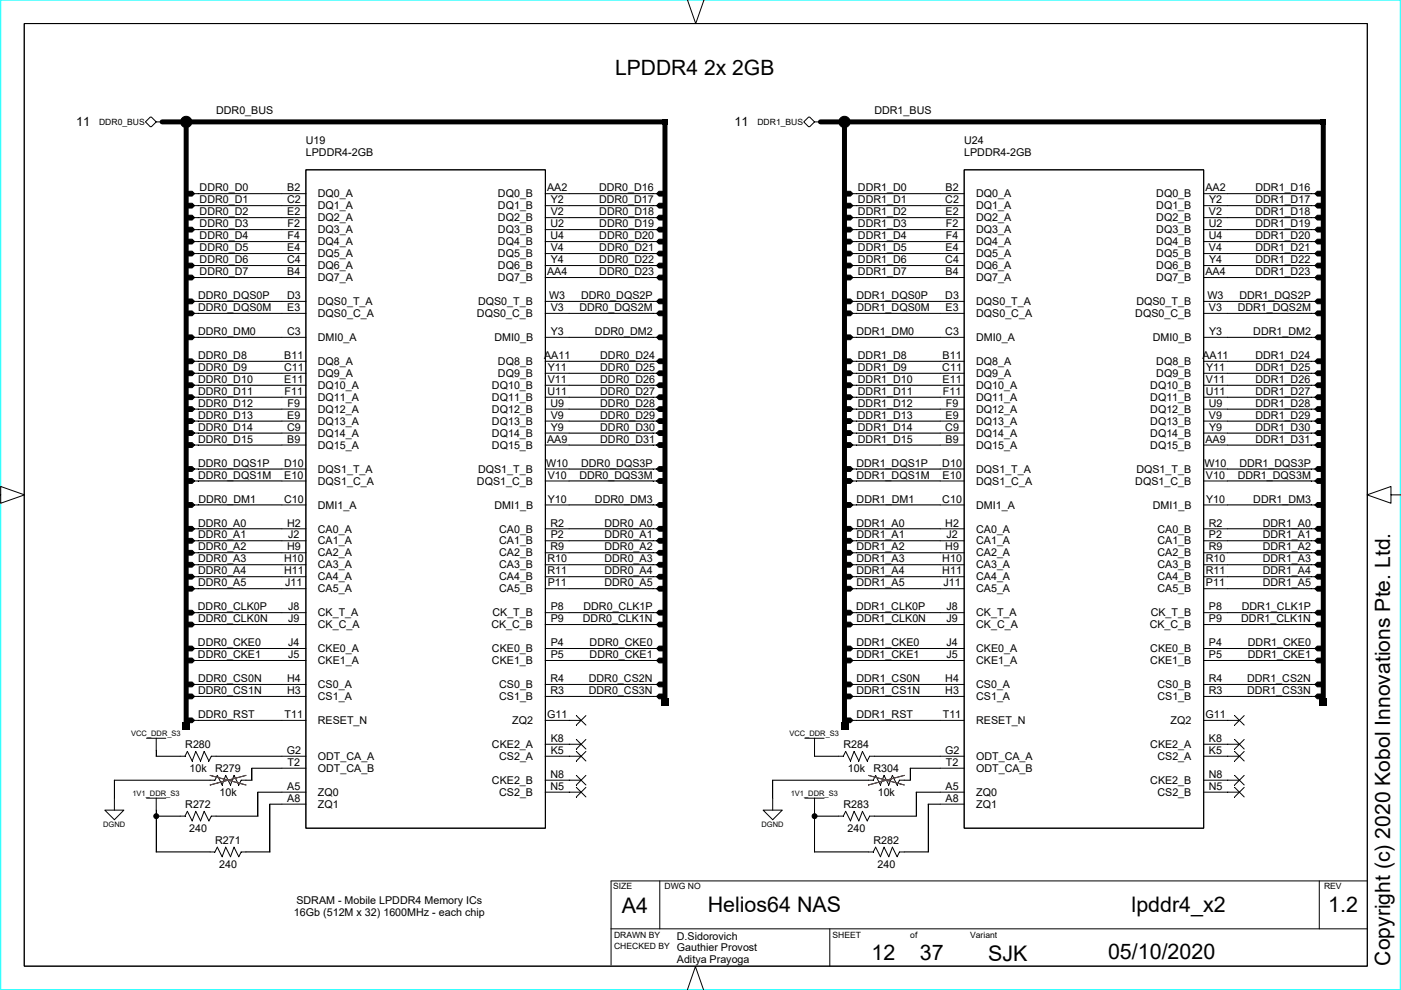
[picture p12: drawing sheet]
<svg xmlns="http://www.w3.org/2000/svg" width="297mm" height="210mm" viewBox="0 0 297 210" stroke-linecap="round" stroke-linejoin="round" font-family="sans-serif">
<path d="M.1 0h296.8v209.8h-296.8z" fill="none" stroke="#0ff" stroke-width=".21"/>
<g fill="none" stroke="#000" stroke-width=".21">
<path d="M149.3 -.1l-1.8 5.1-1.8-5M5.1 5h284.8v199.9h-284.8zM30.8 25.8l1.1-1h.2l1 1-1 1.1h-.2zM33.1 25.8h107.9v123.1M39.5 25.8v128.2M64.9 36h50.7v139.6h-50.7zM171.4 24.8h.3l1 1-1 1.1h-.3l-1-1.1zM172.7 25.8h107.9v123.1M179 25.8v128.2M204.4 36h50.8v139.6h-50.8zM39.5 41.1l.5-.5h.7l.6 .5-.6 .5h-.7zM39.5 43.6l.5-.5h.7l.6 .5-.6 .5h-.7z"/>
<path d="M39.5 46.1l.5-.5h.7l.6 .5-.6 .6h-.7zM39.5 48.7l.5-.5h.7l.6 .5-.6 .5h-.7zM39.5 51.2l.5-.5h.7l.6 .5-.6 .5h-.7zM39.5 53.8l.5-.5h.7l.6 .5-.6 .5h-.7zM39.5 56.3l.5-.5h.7l.6 .5-.6 .5h-.7zM39.5 58.8l.5-.5h.7l.6 .5-.6 .6h-.7zM41.3 41.1h23.6M41.3 43.6h23.6M41.3 46.1h23.6M41.3 48.7h23.6M41.3 51.2h23.6M41.3 53.8h23.6"/>
<path d="M41.3 56.3h23.6M41.3 58.8h23.6M115.6 41.1h23.6M115.6 43.6h23.6M115.6 46.1h23.6M115.6 48.7h23.6M115.6 51.2h23.6M115.6 53.8h23.6M115.6 56.3h23.6M115.6 58.8h23.6M139.2 41.1l.5-.5h.8l.5 .5-.5 .5h-.8zM139.2 43.6l.5-.5h.8l.5 .5-.5 .5h-.8z"/>
<path d="M139.2 46.1l.5-.5h.8l.5 .5-.5 .6h-.8zM139.2 48.7l.5-.5h.8l.5 .5-.5 .5h-.8zM139.2 51.2l.5-.5h.8l.5 .5-.5 .5h-.8zM139.2 53.8l.5-.5h.8l.5 .5-.5 .5h-.8zM139.2 56.3l.5-.5h.8l.5 .5-.5 .5h-.8zM139.2 58.8l.5-.5h.8l.5 .5-.5 .6h-.8zM179 41.1l.6-.5h.7l.5 .5-.5 .5h-.7zM179 43.6l.6-.5h.7l.5 .5-.5 .5h-.7zM179 46.1l.6-.5h.7l.5 .5-.5 .6h-.7zM179 48.7l.6-.5h.7l.5 .5-.5 .5h-.7zM179 51.2l.6-.5h.7l.5 .5-.5 .5h-.7zM179 53.8l.6-.5h.7l.5 .5-.5 .5h-.7z"/>
<path d="M179 56.3l.6-.5h.7l.5 .5-.5 .5h-.7zM179 58.8l.6-.5h.7l.5 .5-.5 .6h-.7zM180.8 41.1h23.6M180.8 43.6h23.6M180.8 46.1h23.6M180.8 48.7h23.6M180.8 51.2h23.6M180.8 53.8h23.6M180.8 56.3h23.6M180.8 58.8h23.6M255.2 41.1h23.6M255.2 43.6h23.6"/>
<path d="M255.2 46.1h23.6M255.2 48.7h23.6M255.2 51.2h23.6M255.2 53.8h23.6M255.2 56.3h23.6M255.2 58.8h23.6M278.8 41.1l.5-.5h.8l.5 .5-.5 .5h-.8zM278.8 43.6l.5-.5h.8l.5 .5-.5 .5h-.8zM278.8 46.1l.5-.5h.8l.5 .5-.5 .6h-.8zM278.8 48.7l.5-.5h.8l.5 .5-.5 .5h-.8zM278.8 51.2l.5-.5h.8l.5 .5-.5 .5h-.8zM278.8 53.8l.5-.5h.8l.5 .5-.5 .5h-.8z"/>
<path d="M278.8 56.3l.5-.5h.8l.5 .5-.5 .5h-.8zM278.8 58.8l.5-.5h.8l.5 .5-.5 .6h-.8zM39.5 63.9l.5-.5h.7l.6 .5-.6 .5h-.7zM40 65.9h.7l.6 .5-.6 .6h-.7l-.5-.6zM40 71h.7l.6 .5-.6 .5h-.7l-.5-.5zM40 76.1h.7l.6 .5-.6 .5h-.7l-.5-.5zM40 78.6h.7l.6 .5-.6 .6h-.7l-.5-.6zM41.3 71.5h23.6M41.3 63.9h23.6M41.3 66.4h23.6M41.3 76.6h23.6M41.3 79.1h23.6"/>
<path d="M115.6 71.5h23.6M115.6 63.9h23.6M115.6 66.4h23.6M115.6 76.6h23.6M115.6 79.1h23.6M139.7 63.4h.8l.5 .5-.5 .5h-.8l-.5-.5zM139.7 65.9h.8l.5 .5-.5 .6h-.8l-.5-.6zM139.7 71h.8l.5 .5-.5 .5h-.8l-.5-.5zM139.7 76.1h.8l.5 .5-.5 .5h-.8l-.5-.5zM139.7 78.6h.8l.5 .5-.5 .6h-.8l-.5-.6zM179 63.9l.6-.5h.7l.5 .5-.5 .5h-.7zM179 66.4l.6-.5h.7l.5 .5-.5 .6h-.7z"/>
<path d="M179 71.5l.6-.5h.7l.5 .5-.5 .5h-.7zM179 76.6l.6-.5h.7l.5 .5-.5 .5h-.7zM179 79.1l.6-.5h.7l.5 .5-.5 .6h-.7zM180.8 71.5h23.6M180.8 63.9h23.6M180.8 66.4h23.6M180.8 76.6h23.6M180.8 79.1h23.6M255.2 71.5h23.6M255.2 63.9h23.6M255.2 66.4h23.6M255.2 76.6h23.6"/>
<path d="M255.2 79.1h23.6M278.8 63.9l.5-.5h.8l.5 .5-.5 .5h-.8zM278.8 66.4l.5-.5h.8l.5 .5-.5 .6h-.8zM278.8 71.5l.5-.5h.8l.5 .5-.5 .5h-.8zM278.8 76.6l.5-.5h.8l.5 .5-.5 .5h-.8zM278.8 79.1l.5-.5h.8l.5 .5-.5 .6h-.8zM39.5 99.4l.5-.5h.7l.6 .5-.6 .5h-.7zM39.5 89.3l.5-.5h.7l.6 .5-.6 .5h-.7zM39.5 91.8l.5-.5h.7l.6 .5-.6 .5h-.7zM39.5 94.4l.5-.5h.7l.6 .5-.6 .5h-.7zM40 81.2h.7l.6 .5-.6 .5h-.7l-.5-.5zM40 83.7h.7l.6 .5-.6 .5h-.7l-.5-.5z"/>
<path d="M40 86.2h.7l.6 .5-.6 .5h-.7l-.5-.5zM41.3 99.4h23.6M41.3 81.7h23.6M41.3 84.2h23.6M41.3 86.7h23.6M41.3 89.3h23.6M41.3 91.8h23.6M41.3 94.4h23.6M115.6 99.4h23.6M115.6 81.7h23.6M115.6 84.2h23.6M115.6 86.7h23.6"/>
<path d="M115.6 89.3h23.6M115.6 91.8h23.6M115.6 94.4h23.6M139.2 99.4l.5-.5h.8l.5 .5-.5 .5h-.8zM139.7 81.2h.8l.5 .5-.5 .5h-.8l-.5-.5zM139.7 83.7h.8l.5 .5-.5 .5h-.8l-.5-.5zM139.7 86.2h.8l.5 .5-.5 .5h-.8l-.5-.5zM139.7 88.8h.8l.5 .5-.5 .5h-.8l-.5-.5zM139.7 91.3h.8l.5 .5-.5 .5h-.8l-.5-.5zM139.7 93.9h.8l.5 .5-.5 .5h-.8l-.5-.5zM179 99.4l.6-.5h.7l.5 .5-.5 .5h-.7zM179 81.7l.6-.5h.7l.5 .5-.5 .5h-.7z"/>
<path d="M179 84.2l.6-.5h.7l.5 .5-.5 .5h-.7zM179 86.7l.6-.5h.7l.5 .5-.5 .5h-.7zM179 89.3l.6-.5h.7l.5 .5-.5 .5h-.7zM179 91.8l.6-.5h.7l.5 .5-.5 .5h-.7zM179 94.4l.6-.5h.7l.5 .5-.5 .5h-.7zM180.8 99.4h23.6M180.8 81.7h23.6M180.8 84.2h23.6M180.8 86.7h23.6M180.8 89.3h23.6M180.8 91.8h23.6M180.8 94.4h23.6"/>
<path d="M255.2 99.4h23.6M255.2 81.7h23.6M255.2 84.2h23.6M255.2 86.7h23.6M255.2 89.3h23.6M255.2 91.8h23.6M255.2 94.4h23.6M278.8 99.4l.5-.5h.8l.5 .5-.5 .5h-.8zM278.8 81.7l.5-.5h.8l.5 .5-.5 .5h-.8zM278.8 84.2l.5-.5h.8l.5 .5-.5 .5h-.8zM278.8 86.7l.5-.5h.8l.5 .5-.5 .5h-.8zM278.8 89.3l.5-.5h.8l.5 .5-.5 .5h-.8z"/>
<path d="M278.8 91.8l.5-.5h.8l.5 .5-.5 .5h-.8zM278.8 94.4l.5-.5h.8l.5 .5-.5 .5h-.8zM0 104.9h.1v-1.8l5.1 1.8-5.1 1.8v-1.8M39.5 112.1l.5-.5h.7l.6 .5-.6 .5h-.7zM39.5 114.7l.5-.5h.7l.6 .5-.6 .5h-.7zM39.5 117.2l.5-.5h.7l.6 .5-.6 .5h-.7zM39.5 119.7l.5-.5h.7l.6 .5-.6 .5h-.7zM39.5 102l.5-.5h.7l.6 .5-.6 .5h-.7zM39.5 107.1l.5-.5h.7l.6 .5-.6 .5h-.7zM41.3 114.7h23.6M41.3 112.1h23.6M41.3 119.7h23.6"/>
<path d="M41.3 117.2h23.6M41.3 107.1h23.6M41.3 102h23.6M115.6 114.7h23.6M115.6 112.1h23.6M115.6 119.7h23.6M115.6 117.2h23.6M115.6 107.1h23.6M115.6 102h23.6M139.2 112.1l.5-.5h.8l.5 .5-.5 .5h-.8zM139.2 114.7l.5-.5h.8l.5 .5-.5 .5h-.8zM139.2 117.2l.5-.5h.8l.5 .5-.5 .5h-.8z"/>
<path d="M139.2 119.7l.5-.5h.8l.5 .5-.5 .5h-.8zM139.2 102l.5-.5h.8l.5 .5-.5 .5h-.8zM139.2 107.1l.5-.5h.8l.5 .5-.5 .5h-.8zM179 112.1l.6-.5h.7l.5 .5-.5 .5h-.7zM179 114.7l.6-.5h.7l.5 .5-.5 .5h-.7zM179 117.2l.6-.5h.7l.5 .5-.5 .5h-.7zM179 119.7l.6-.5h.7l.5 .5-.5 .5h-.7zM179 102l.6-.5h.7l.5 .5-.5 .5h-.7zM179 107.1l.6-.5h.7l.5 .5-.5 .5h-.7zM180.8 114.7h23.6M180.8 112.1h23.6M180.8 119.7h23.6"/>
<path d="M180.8 117.2h23.6M180.8 107.1h23.6M180.8 102h23.6M255.2 114.7h23.6M255.2 112.1h23.6M255.2 119.7h23.6M255.2 117.2h23.6M255.2 107.1h23.6M255.2 102h23.6M278.8 107.1l.5-.5h.8l.5 .5-.5 .5h-.8zM278.8 112.1l.5-.5h.8l.5 .5-.5 .5h-.8zM278.8 114.7l.5-.5h.8l.5 .5-.5 .5h-.8z"/>
<path d="M278.8 117.2l.5-.5h.8l.5 .5-.5 .5h-.8zM278.8 119.7l.5-.5h.8l.5 .5-.5 .5h-.8zM278.8 102l.5-.5h.8l.5 .5-.5 .5h-.8zM294.9 104.9v1.8l-5-1.8 5-1.8v1.8h2.1M39.5 122.3l.5-.5h.7l.6 .5-.6 .5h-.7zM39.5 124.8l.5-.5h.7l.6 .5-.6 .5h-.7zM39.5 129.9l.5-.5h.7l.6 .5-.6 .5h-.7zM39.5 132.4l.5-.5h.7l.6 .5-.6 .5h-.7zM39.5 137.5l.5-.5h.7l.6 .5-.6 .5h-.7zM41.3 124.8h23.6M41.3 122.3h23.6M41.3 129.9h23.6"/>
<path d="M41.3 132.4h23.6M41.3 137.5h23.6M115.6 124.8h23.6M115.6 122.3h23.6M115.6 129.9h23.6M115.6 132.4h23.6M115.6 137.5h23.6M139.2 122.3l.5-.5h.8l.5 .5-.5 .5h-.8zM139.2 124.8l.5-.5h.8l.5 .5-.5 .5h-.8zM139.2 129.9l.5-.5h.8l.5 .5-.5 .5h-.8zM139.2 132.4l.5-.5h.8l.5 .5-.5 .5h-.8zM139.2 137.5l.5-.5h.8l.5 .5-.5 .5h-.8z"/>
<path d="M179 129.9l.6-.5h.7l.5 .5-.5 .5h-.7zM179 132.4l.6-.5h.7l.5 .5-.5 .5h-.7zM179 137.5l.6-.5h.7l.5 .5-.5 .5h-.7zM179 122.3l.6-.5h.7l.5 .5-.5 .5h-.7zM179 124.8l.6-.5h.7l.5 .5-.5 .5h-.7zM180.8 124.8h23.6M180.8 122.3h23.6M180.8 129.9h23.6M180.8 132.4h23.6M180.8 137.5h23.6M255.2 124.8h23.6M255.2 122.3h23.6"/>
<path d="M255.2 129.9h23.6M255.2 132.4h23.6M255.2 137.5h23.6M278.8 129.9l.5-.5h.8l.5 .5-.5 .5h-.8zM278.8 132.4l.5-.5h.8l.5 .5-.5 .5h-.8zM278.8 137.5l.5-.5h.8l.5 .5-.5 .5h-.8zM278.8 122.3l.5-.5h.8l.5 .5-.5 .5h-.8zM278.8 124.8l.5-.5h.8l.5 .5-.5 .5h-.8zM31.1 156.5h4.1M33.1 156.5v3.9M39.5 145.1l.5-.5h.7l.6 .5-.6 .5h-.7zM39.5 147.7l.5-.5h.7l.6 .5-.6 .5h-.7z"/>
<path d="M39.5 140l.5-.5h.7l.6 .5-.6 .5h-.7zM39.5 152.7l.5-.5h.7l.6 .5-.6 .5h-.7zM41.3 145.1h23.6M41.3 147.7h23.6M41.3 140h23.6M41.3 152.7h23.6M115.6 145.1h23.6M115.6 147.7h23.6M115.6 140h23.6M115.6 152.7h7.6M115.6 157.8h7.6M122.2 156.8l2 2"/>
<path d="M122.2 151.7l2 2M122.2 159.3l2 2.1M124.2 156.8l-2 2M124.2 151.7l-2 2M124.2 159.3l-2 2.1M139.2 145.1l.5-.5h.8l.5 .5-.5 .5h-.8zM139.2 147.7l.5-.5h.8l.5 .5-.5 .5h-.8zM139.2 140l.5-.5h.8l.5 .5-.5 .5h-.8zM170.6 156.5h4.1M172.7 156.5v3.8h6.1M179 152.7l.6-.5h.7l.5 .5-.5 .5h-.7zM179 145.1l.6-.5h.7l.5 .5-.5 .5h-.7z"/>
<path d="M179 147.7l.6-.5h.7l.5 .5-.5 .5h-.7zM179 140l.6-.5h.7l.5 .5-.5 .5h-.7zM180.8 145.1h23.6M180.8 147.7h23.6M180.8 140h23.6M180.8 152.7h23.6M255.2 145.1h23.6M255.2 147.7h23.6M255.2 140h23.6M255.2 152.7h7.6M255.2 157.8h7.6M261.8 159.3l2 2.1"/>
<path d="M261.8 156.8l2 2M261.8 151.7l2 2M263.8 159.3l-2 2.1M263.8 156.8l-2 2M263.8 151.7l-2 2M278.8 145.1l.5-.5h.8l.5 .5-.5 .5h-.8zM278.8 147.7l.5-.5h.8l.5 .5-.5 .5h-.8zM278.8 140l.5-.5h.8l.5 .5-.5 .5h-.8zM31.1 169.2h4.1M33.1 160.3h6.1l.5-1 1 2.1 .8-2.1 1 2.1 .8-2.1 1 2.1 .5-1.1h20.1M33.1 169.2v11.5M44.6 165.4h1l.5-1 1 2 .8-2 1 2 .7-2 1 2 .5-1"/>
<path d="M44.6 164.4l7.6 2M51.1 165.4h1.1M52.2 164.4l-7.6 2M54.7 168h10.2M54.7 168v5h-9.9l-.5 1.1-1-2.1-.8 2.1-1-2.1-.8 2.1-1-2.1-.5 1h-6.1M57.2 170.5h7.7M57.2 170.5v10.1h-6.1M59.8 162.9h5.1M115.6 160.3h7.6M115.6 168h7.6M115.6 165.4h7.6M122.2 166.9l2 2.1"/>
<path d="M122.2 164.4l2 2M124.2 166.9l-2 2.1M124.2 164.4l-2 2M170.6 169.2h4.1M172.7 173h6.1M172.7 169.2v11.5l12.5-.1 .4-1 1.1 2.1 .7-2.1 1 2.1 .8-2.1 1 2.1 .5-1.1h6.1v-10.1h7.6M178.8 160.3l.5-1 1 2.1 .8-2.1 1 2.1 .8-2.1 1 2.1 .5-1.1M178.8 173l.5-1 1 2.1 .8-2.1 1 2.1 .8-2.1 1 2.1 .5-1.1M184.4 160.3h20M199.3 162.9h5.1M204.4 168h-10.1v5h-9.9M255.2 160.3h7.6"/>
<path d="M255.2 168h7.6M255.2 165.4h7.6M261.8 166.9l2 2.1M261.8 164.4l2 2M263.8 166.9l-2 2.1M263.8 164.4l-2 2M33.1 180.6h12.5l.5-1 1 2.1 .8-2.1 1 2.1 .7-2.1 1 2.1 .5-1.1M129.5 196.9h160.4M129.5 186.8h160.4M129.6 186.8v17.8M139.9 186.8v10.2M175.9 196.9v7.9"/>
<path d="M279.7 186.8v10.2M145.7 209.9l1.7-5 1.8 5"/>
<circle cx="39.5" cy="25.9" r="1.2"/>
<circle cx="179.1" cy="25.9" r="1.2"/>
<circle cx="33.1" cy="173" r=".52"/>
<circle cx="172.7" cy="173" r=".52"/>
</g>
<g fill="#000">
<path d="M39.5 41.1l.5-.5h.7l.6 .5-.6 .5h-.7z" fill-rule="evenodd"/>
<path d="M39.5 43.6l.5-.5h.7l.6 .5-.6 .5h-.7z" fill-rule="evenodd"/>
<path d="M39.5 46.1l.5-.5h.7l.6 .5-.6 .6h-.7z" fill-rule="evenodd"/>
<path d="M39.5 48.7l.5-.5h.7l.6 .5-.6 .5h-.7z" fill-rule="evenodd"/>
<path d="M39.5 51.2l.5-.5h.7l.6 .5-.6 .5h-.7z" fill-rule="evenodd"/>
<path d="M39.5 53.8l.5-.5h.7l.6 .5-.6 .5h-.7z" fill-rule="evenodd"/>
<path d="M39.5 56.3l.5-.5h.7l.6 .5-.6 .5h-.7z" fill-rule="evenodd"/>
<path d="M39.5 58.8l.5-.5h.7l.6 .5-.6 .6h-.7z" fill-rule="evenodd"/>
<path d="M139.2 41.1l.5-.5h.8l.5 .5-.5 .5h-.8z" fill-rule="evenodd"/>
<path d="M139.2 43.6l.5-.5h.8l.5 .5-.5 .5h-.8z" fill-rule="evenodd"/>
<path d="M139.2 46.1l.5-.5h.8l.5 .5-.5 .6h-.8z" fill-rule="evenodd"/>
<path d="M139.2 48.7l.5-.5h.8l.5 .5-.5 .5h-.8z" fill-rule="evenodd"/>
<path d="M139.2 51.2l.5-.5h.8l.5 .5-.5 .5h-.8z" fill-rule="evenodd"/>
<path d="M139.2 53.8l.5-.5h.8l.5 .5-.5 .5h-.8z" fill-rule="evenodd"/>
<path d="M139.2 56.3l.5-.5h.8l.5 .5-.5 .5h-.8z" fill-rule="evenodd"/>
<path d="M139.2 58.8l.5-.5h.8l.5 .5-.5 .6h-.8z" fill-rule="evenodd"/>
<path d="M179 41.1l.6-.5h.7l.5 .5-.5 .5h-.7z" fill-rule="evenodd"/>
<path d="M179 43.6l.6-.5h.7l.5 .5-.5 .5h-.7z" fill-rule="evenodd"/>
<path d="M179 46.1l.6-.5h.7l.5 .5-.5 .6h-.7z" fill-rule="evenodd"/>
<path d="M179 48.7l.6-.5h.7l.5 .5-.5 .5h-.7z" fill-rule="evenodd"/>
<path d="M179 51.2l.6-.5h.7l.5 .5-.5 .5h-.7z" fill-rule="evenodd"/>
<path d="M179 53.8l.6-.5h.7l.5 .5-.5 .5h-.7z" fill-rule="evenodd"/>
<path d="M179 56.3l.6-.5h.7l.5 .5-.5 .5h-.7z" fill-rule="evenodd"/>
<path d="M179 58.8l.6-.5h.7l.5 .5-.5 .6h-.7z" fill-rule="evenodd"/>
<path d="M278.8 41.1l.5-.5h.8l.5 .5-.5 .5h-.8z" fill-rule="evenodd"/>
<path d="M278.8 43.6l.5-.5h.8l.5 .5-.5 .5h-.8z" fill-rule="evenodd"/>
<path d="M278.8 46.1l.5-.5h.8l.5 .5-.5 .6h-.8z" fill-rule="evenodd"/>
<path d="M278.8 48.7l.5-.5h.8l.5 .5-.5 .5h-.8z" fill-rule="evenodd"/>
<path d="M278.8 51.2l.5-.5h.8l.5 .5-.5 .5h-.8z" fill-rule="evenodd"/>
<path d="M278.8 53.8l.5-.5h.8l.5 .5-.5 .5h-.8z" fill-rule="evenodd"/>
<path d="M278.8 56.3l.5-.5h.8l.5 .5-.5 .5h-.8z" fill-rule="evenodd"/>
<path d="M278.8 58.8l.5-.5h.8l.5 .5-.5 .6h-.8z" fill-rule="evenodd"/>
<path d="M39.5 63.9l.5-.5h.7l.6 .5-.6 .5h-.7z" fill-rule="evenodd"/>
<path d="M40 65.9h.7l.6 .5-.6 .6h-.7l-.5-.6z" fill-rule="evenodd"/>
<path d="M40 71h.7l.6 .5-.6 .5h-.7l-.5-.5z" fill-rule="evenodd"/>
<path d="M40 76.1h.7l.6 .5-.6 .5h-.7l-.5-.5z" fill-rule="evenodd"/>
<path d="M40 78.6h.7l.6 .5-.6 .6h-.7l-.5-.6z" fill-rule="evenodd"/>
<path d="M139.7 63.4h.8l.5 .5-.5 .5h-.8l-.5-.5z" fill-rule="evenodd"/>
<path d="M139.7 65.9h.8l.5 .5-.5 .6h-.8l-.5-.6z" fill-rule="evenodd"/>
<path d="M139.7 71h.8l.5 .5-.5 .5h-.8l-.5-.5z" fill-rule="evenodd"/>
<path d="M139.7 76.1h.8l.5 .5-.5 .5h-.8l-.5-.5z" fill-rule="evenodd"/>
<path d="M139.7 78.6h.8l.5 .5-.5 .6h-.8l-.5-.6z" fill-rule="evenodd"/>
<path d="M179 63.9l.6-.5h.7l.5 .5-.5 .5h-.7z" fill-rule="evenodd"/>
<path d="M179 66.4l.6-.5h.7l.5 .5-.5 .6h-.7z" fill-rule="evenodd"/>
<path d="M179 71.5l.6-.5h.7l.5 .5-.5 .5h-.7z" fill-rule="evenodd"/>
<path d="M179 76.6l.6-.5h.7l.5 .5-.5 .5h-.7z" fill-rule="evenodd"/>
<path d="M179 79.1l.6-.5h.7l.5 .5-.5 .6h-.7z" fill-rule="evenodd"/>
<path d="M278.8 63.9l.5-.5h.8l.5 .5-.5 .5h-.8z" fill-rule="evenodd"/>
<path d="M278.8 66.4l.5-.5h.8l.5 .5-.5 .6h-.8z" fill-rule="evenodd"/>
<path d="M278.8 71.5l.5-.5h.8l.5 .5-.5 .5h-.8z" fill-rule="evenodd"/>
<path d="M278.8 76.6l.5-.5h.8l.5 .5-.5 .5h-.8z" fill-rule="evenodd"/>
<path d="M278.8 79.1l.5-.5h.8l.5 .5-.5 .6h-.8z" fill-rule="evenodd"/>
<path d="M39.5 99.4l.5-.5h.7l.6 .5-.6 .5h-.7z" fill-rule="evenodd"/>
<path d="M40 81.2h.7l.6 .5-.6 .5h-.7l-.5-.5z" fill-rule="evenodd"/>
<path d="M40 83.7h.7l.6 .5-.6 .5h-.7l-.5-.5z" fill-rule="evenodd"/>
<path d="M40 86.2h.7l.6 .5-.6 .5h-.7l-.5-.5z" fill-rule="evenodd"/>
<path d="M39.5 89.3l.5-.5h.7l.6 .5-.6 .5h-.7z" fill-rule="evenodd"/>
<path d="M39.5 91.8l.5-.5h.7l.6 .5-.6 .5h-.7z" fill-rule="evenodd"/>
<path d="M39.5 94.4l.5-.5h.7l.6 .5-.6 .5h-.7z" fill-rule="evenodd"/>
<path d="M139.2 99.4l.5-.5h.8l.5 .5-.5 .5h-.8z" fill-rule="evenodd"/>
<path d="M139.7 81.2h.8l.5 .5-.5 .5h-.8l-.5-.5z" fill-rule="evenodd"/>
<path d="M139.7 83.7h.8l.5 .5-.5 .5h-.8l-.5-.5z" fill-rule="evenodd"/>
<path d="M139.7 86.2h.8l.5 .5-.5 .5h-.8l-.5-.5z" fill-rule="evenodd"/>
<path d="M139.7 88.8h.8l.5 .5-.5 .5h-.8l-.5-.5z" fill-rule="evenodd"/>
<path d="M139.7 91.3h.8l.5 .5-.5 .5h-.8l-.5-.5z" fill-rule="evenodd"/>
<path d="M139.7 93.9h.8l.5 .5-.5 .5h-.8l-.5-.5z" fill-rule="evenodd"/>
<path d="M179 99.4l.6-.5h.7l.5 .5-.5 .5h-.7z" fill-rule="evenodd"/>
<path d="M179 81.7l.6-.5h.7l.5 .5-.5 .5h-.7z" fill-rule="evenodd"/>
<path d="M179 84.2l.6-.5h.7l.5 .5-.5 .5h-.7z" fill-rule="evenodd"/>
<path d="M179 86.7l.6-.5h.7l.5 .5-.5 .5h-.7z" fill-rule="evenodd"/>
<path d="M179 89.3l.6-.5h.7l.5 .5-.5 .5h-.7z" fill-rule="evenodd"/>
<path d="M179 91.8l.6-.5h.7l.5 .5-.5 .5h-.7z" fill-rule="evenodd"/>
<path d="M179 94.4l.6-.5h.7l.5 .5-.5 .5h-.7z" fill-rule="evenodd"/>
<path d="M278.8 99.4l.5-.5h.8l.5 .5-.5 .5h-.8z" fill-rule="evenodd"/>
<path d="M278.8 81.7l.5-.5h.8l.5 .5-.5 .5h-.8z" fill-rule="evenodd"/>
<path d="M278.8 84.2l.5-.5h.8l.5 .5-.5 .5h-.8z" fill-rule="evenodd"/>
<path d="M278.8 86.7l.5-.5h.8l.5 .5-.5 .5h-.8z" fill-rule="evenodd"/>
<path d="M278.8 89.3l.5-.5h.8l.5 .5-.5 .5h-.8z" fill-rule="evenodd"/>
<path d="M278.8 91.8l.5-.5h.8l.5 .5-.5 .5h-.8z" fill-rule="evenodd"/>
<path d="M278.8 94.4l.5-.5h.8l.5 .5-.5 .5h-.8z" fill-rule="evenodd"/>
<path d="M39.5 112.1l.5-.5h.7l.6 .5-.6 .5h-.7z" fill-rule="evenodd"/>
<path d="M39.5 114.7l.5-.5h.7l.6 .5-.6 .5h-.7z" fill-rule="evenodd"/>
<path d="M39.5 117.2l.5-.5h.7l.6 .5-.6 .5h-.7z" fill-rule="evenodd"/>
<path d="M39.5 119.7l.5-.5h.7l.6 .5-.6 .5h-.7z" fill-rule="evenodd"/>
<path d="M39.5 102l.5-.5h.7l.6 .5-.6 .5h-.7z" fill-rule="evenodd"/>
<path d="M39.5 107.1l.5-.5h.7l.6 .5-.6 .5h-.7z" fill-rule="evenodd"/>
<path d="M139.2 112.1l.5-.5h.8l.5 .5-.5 .5h-.8z" fill-rule="evenodd"/>
<path d="M139.2 114.7l.5-.5h.8l.5 .5-.5 .5h-.8z" fill-rule="evenodd"/>
<path d="M139.2 117.2l.5-.5h.8l.5 .5-.5 .5h-.8z" fill-rule="evenodd"/>
<path d="M139.2 119.7l.5-.5h.8l.5 .5-.5 .5h-.8z" fill-rule="evenodd"/>
<path d="M139.2 102l.5-.5h.8l.5 .5-.5 .5h-.8z" fill-rule="evenodd"/>
<path d="M139.2 107.1l.5-.5h.8l.5 .5-.5 .5h-.8z" fill-rule="evenodd"/>
<path d="M179 112.1l.6-.5h.7l.5 .5-.5 .5h-.7z" fill-rule="evenodd"/>
<path d="M179 114.7l.6-.5h.7l.5 .5-.5 .5h-.7z" fill-rule="evenodd"/>
<path d="M179 117.2l.6-.5h.7l.5 .5-.5 .5h-.7z" fill-rule="evenodd"/>
<path d="M179 119.7l.6-.5h.7l.5 .5-.5 .5h-.7z" fill-rule="evenodd"/>
<path d="M179 102l.6-.5h.7l.5 .5-.5 .5h-.7z" fill-rule="evenodd"/>
<path d="M179 107.1l.6-.5h.7l.5 .5-.5 .5h-.7z" fill-rule="evenodd"/>
<path d="M278.8 107.1l.5-.5h.8l.5 .5-.5 .5h-.8z" fill-rule="evenodd"/>
<path d="M278.8 112.1l.5-.5h.8l.5 .5-.5 .5h-.8z" fill-rule="evenodd"/>
<path d="M278.8 114.7l.5-.5h.8l.5 .5-.5 .5h-.8z" fill-rule="evenodd"/>
<path d="M278.8 117.2l.5-.5h.8l.5 .5-.5 .5h-.8z" fill-rule="evenodd"/>
<path d="M278.8 119.7l.5-.5h.8l.5 .5-.5 .5h-.8z" fill-rule="evenodd"/>
<path d="M278.8 102l.5-.5h.8l.5 .5-.5 .5h-.8z" fill-rule="evenodd"/>
<path d="M39.5 122.3l.5-.5h.7l.6 .5-.6 .5h-.7z" fill-rule="evenodd"/>
<path d="M39.5 124.8l.5-.5h.7l.6 .5-.6 .5h-.7z" fill-rule="evenodd"/>
<path d="M39.5 129.9l.5-.5h.7l.6 .5-.6 .5h-.7z" fill-rule="evenodd"/>
<path d="M39.5 132.4l.5-.5h.7l.6 .5-.6 .5h-.7z" fill-rule="evenodd"/>
<path d="M39.5 137.5l.5-.5h.7l.6 .5-.6 .5h-.7z" fill-rule="evenodd"/>
<path d="M139.2 122.3l.5-.5h.8l.5 .5-.5 .5h-.8z" fill-rule="evenodd"/>
<path d="M139.2 124.8l.5-.5h.8l.5 .5-.5 .5h-.8z" fill-rule="evenodd"/>
<path d="M139.2 129.9l.5-.5h.8l.5 .5-.5 .5h-.8z" fill-rule="evenodd"/>
<path d="M139.2 132.4l.5-.5h.8l.5 .5-.5 .5h-.8z" fill-rule="evenodd"/>
<path d="M139.2 137.5l.5-.5h.8l.5 .5-.5 .5h-.8z" fill-rule="evenodd"/>
<path d="M179 129.9l.6-.5h.7l.5 .5-.5 .5h-.7z" fill-rule="evenodd"/>
<path d="M179 132.4l.6-.5h.7l.5 .5-.5 .5h-.7z" fill-rule="evenodd"/>
<path d="M179 137.5l.6-.5h.7l.5 .5-.5 .5h-.7z" fill-rule="evenodd"/>
<path d="M179 122.3l.6-.5h.7l.5 .5-.5 .5h-.7z" fill-rule="evenodd"/>
<path d="M179 124.8l.6-.5h.7l.5 .5-.5 .5h-.7z" fill-rule="evenodd"/>
<path d="M278.8 129.9l.5-.5h.8l.5 .5-.5 .5h-.8z" fill-rule="evenodd"/>
<path d="M278.8 132.4l.5-.5h.8l.5 .5-.5 .5h-.8z" fill-rule="evenodd"/>
<path d="M278.8 137.5l.5-.5h.8l.5 .5-.5 .5h-.8z" fill-rule="evenodd"/>
<path d="M278.8 122.3l.5-.5h.8l.5 .5-.5 .5h-.8z" fill-rule="evenodd"/>
<path d="M278.8 124.8l.5-.5h.8l.5 .5-.5 .5h-.8z" fill-rule="evenodd"/>
<path d="M33.1 159.1v1.2z" fill-rule="evenodd"/>
<path d="M39.5 145.1l.5-.5h.7l.6 .5-.6 .5h-.7z" fill-rule="evenodd"/>
<path d="M39.5 147.7l.5-.5h.7l.6 .5-.6 .5h-.7z" fill-rule="evenodd"/>
<path d="M39.5 140l.5-.5h.7l.6 .5-.6 .5h-.7z" fill-rule="evenodd"/>
<path d="M39.5 152.7l.5-.5h.7l.6 .5-.6 .5h-.7z" fill-rule="evenodd"/>
<path d="M139.2 145.1l.5-.5h.8l.5 .5-.5 .5h-.8z" fill-rule="evenodd"/>
<path d="M139.2 147.7l.5-.5h.8l.5 .5-.5 .5h-.8z" fill-rule="evenodd"/>
<path d="M139.2 140l.5-.5h.8l.5 .5-.5 .5h-.8z" fill-rule="evenodd"/>
<path d="M172.7 159.1v1.2z" fill-rule="evenodd"/>
<path d="M179 152.7l.6-.5h.7l.5 .5-.5 .5h-.7z" fill-rule="evenodd"/>
<path d="M179 145.1l.6-.5h.7l.5 .5-.5 .5h-.7z" fill-rule="evenodd"/>
<path d="M179 147.7l.6-.5h.7l.5 .5-.5 .5h-.7z" fill-rule="evenodd"/>
<path d="M179 140l.6-.5h.7l.5 .5-.5 .5h-.7z" fill-rule="evenodd"/>
<path d="M278.8 145.1l.5-.5h.8l.5 .5-.5 .5h-.8z" fill-rule="evenodd"/>
<path d="M278.8 147.7l.5-.5h.8l.5 .5-.5 .5h-.8z" fill-rule="evenodd"/>
<path d="M278.8 140l.5-.5h.8l.5 .5-.5 .5h-.8z" fill-rule="evenodd"/>
<path d="M33.1 171.8v1.2z" fill-rule="evenodd"/>
<path d="M172.7 171.8v1.2z" fill-rule="evenodd"/>
<circle cx="39.5" cy="25.8" r="1.2"/>
<circle cx="179" cy="25.8" r="1.2"/>
<circle cx="33.1" cy="173" r=".53"/>
<circle cx="172.7" cy="173" r=".53"/>
</g>
<path d="M34.4 25.8h106.6v123.1M39.5 25.8v128.2M173.9 25.8h106.7v123.1M179 25.8v128.2" fill="none" stroke="#000" stroke-width="1.1"/>
<path d="M140.4 25.3h1.2v1.1h-1.2zM280 25.3h1.1v1.1h-1.1zM38.6 153.2h1.7v1.6h-1.7zM140.2 148.1h1.6v1.7h-1.6zM178.2 153.2h1.7v1.6h-1.7zM279.7 148.1h1.7v1.7h-1.7z" fill="#000"/>
<path d="M52.2 164.4l-7.6 2" fill="none" stroke="#f00" stroke-width=".21"/>
<path d="M44.6 164.4l7.6 2" fill="none" stroke="#f00" stroke-width=".21"/>
<path d="M22.2 171.8h4.1l-2 2zM24.2 165.4h20.4M24.3 165.4v6.4M53.4 162.9h6.4M53.4 162.9v2.5h-1.3M184.1 165.4h1.1l.4-1 1.1 2 .7-2 1 2 .8-2 1 2 .5-1h1M184.1 164.4l7.6 2M191.7 164.4l-7.6 2" fill="none" stroke="#000" stroke-width=".21"/>
<path d="M52.2 165.4h1.2z" fill="#000"/>
<path d="M191.7 164.4l-7.6 2" fill="none" stroke="#f00" stroke-width=".21"/>
<path d="M184.1 164.4l7.6 2" fill="none" stroke="#f00" stroke-width=".21"/>
<path d="M161.8 171.8h4.1l-2.1 2zM163.8 165.4h20.3M163.8 165.4v6.4M199.3 162.9h-6.3v2.5h-1.3" fill="none" stroke="#000" stroke-width=".21"/>
<path d="M191.7 165.4h1.3z" fill="#000"/>
<g font-size="4.5">
<text x="130.4" y="16">LPDDR4 2x 2GB</text>
<text x="131.9" y="193.6">A4</text>
<text x="150" y="193.4">Helios64 NAS</text>
<text x="239.9" y="193.4">lpddr4_x2</text>
<text x="281.6" y="193.4">1.2</text>
<text x="184.8" y="203.5">12</text>
<text x="195" y="203.5">37</text>
<text x="209.5" y="203.7">SJK</text>
<text x="234.9" y="203.4">05/10/2020</text>
<text x="294.7" y="204.7" transform="rotate(-90 294.7 204.7)">Copyright (c) 2020 Kobol Innovations Pte. Ltd.</text>
</g>
<g font-size="2.7">
<text x="16.2" y="26.7">11</text>
<text x="155.7" y="26.7">11</text>
</g>
<g font-size="2.3" fill="#c0c0c0">
<text x="-1" y="11.3">J</text>
<text x="-.5" y="32.3">I</text>
</g>
<g font-size="2.3">
<text x="45.8" y="24.1">DDR0_BUS</text>
<text x="185.4" y="24.1">DDR1_BUS</text>
<text x="64.9" y="33">LPDDR4-2GB</text>
<text x="64.9" y="30.4">U19</text>
<text x="204.4" y="30.4">U24</text>
<text x="204.4" y="33">LPDDR4-2GB</text>
<text x="42.3" y="40.5">DDR0_D0</text>
<text x="60.9" y="40.6">B2</text>
<text x="67.4" y="41.8">DQ0_A</text>
<text x="105.6" y="41.8">DQ0_B</text>
<text x="116" y="40.6">AA2</text>
<text x="127" y="40.6">DDR0_D16</text>
<text x="181.9" y="40.5">DDR1_D0</text>
<text x="200.5" y="40.6">B2</text>
<text x="207" y="41.8">DQ0_A</text>
<text x="245.1" y="41.8">DQ0_B</text>
<text x="255.6" y="40.6">AA2</text>
<text x="266.2" y="40.5">DDR1_D16</text>
<text x="42.3" y="43.1">DDR0_D1</text>
<text x="42.3" y="45.6">DDR0_D2</text>
<text x="60.9" y="43.1">C2</text>
<text x="60.9" y="45.7">E2</text>
<text x="67.4" y="44.4">DQ1_A</text>
<text x="67.4" y="46.9">DQ2_A</text>
<text x="105.6" y="44.4">DQ1_B</text>
<text x="105.6" y="46.9">DQ2_B</text>
<text x="116.8" y="45.7">V2</text>
<text x="116.8" y="43.1">Y2</text>
<text x="127" y="43.1">DDR0_D17</text>
<text x="127.1" y="45.6">DDR0_D18</text>
<text x="181.9" y="43.1">DDR1_D1</text>
<text x="181.9" y="45.6">DDR1_D2</text>
<text x="200.4" y="43.1">C2</text>
<text x="200.5" y="45.7">E2</text>
<text x="207" y="44.4">DQ1_A</text>
<text x="207" y="46.9">DQ2_A</text>
<text x="245.1" y="44.4">DQ1_B</text>
<text x="245.1" y="46.9">DQ2_B</text>
<text x="256.3" y="45.7">V2</text>
<text x="256.3" y="43.1">Y2</text>
<text x="266.2" y="43.1">DDR1_D17</text>
<text x="266.2" y="45.6">DDR1_D18</text>
<text x="42.3" y="48.2">DDR0_D3</text>
<text x="42.3" y="50.7">DDR0_D4</text>
<text x="42.3" y="53.2">DDR0_D5</text>
<text x="60.9" y="53.3">E4</text>
<text x="61" y="50.7">F4</text>
<text x="61" y="48.2">F2</text>
<text x="67.4" y="49.5">DQ3_A</text>
<text x="67.4" y="52">DQ4_A</text>
<text x="105.6" y="49.5">DQ3_B</text>
<text x="105.6" y="52">DQ4_B</text>
<text x="116.7" y="50.7">U4</text>
<text x="116.7" y="48.2">U2</text>
<text x="116.8" y="53.3">V4</text>
<text x="127.1" y="48.2">DDR0_D19</text>
<text x="127.1" y="50.7">DDR0_D20</text>
<text x="127.1" y="53.2">DDR0_D21</text>
<text x="181.9" y="48.2">DDR1_D3</text>
<text x="181.9" y="50.7">DDR1_D4</text>
<text x="181.9" y="53.2">DDR1_D5</text>
<text x="200.5" y="53.3">E4</text>
<text x="200.6" y="50.7">F4</text>
<text x="200.6" y="48.2">F2</text>
<text x="207" y="49.5">DQ3_A</text>
<text x="207" y="52">DQ4_A</text>
<text x="245.1" y="49.5">DQ3_B</text>
<text x="245.1" y="52">DQ4_B</text>
<text x="256.3" y="50.7">U4</text>
<text x="256.3" y="48.2">U2</text>
<text x="256.3" y="53.3">V4</text>
<text x="266.2" y="48.2">DDR1_D19</text>
<text x="266.2" y="50.7">DDR1_D20</text>
<text x="266.2" y="53.2">DDR1_D21</text>
<text x="42.3" y="55.8">DDR0_D6</text>
<text x="42.3" y="58.3">DDR0_D7</text>
<text x="60.9" y="55.8">C4</text>
<text x="60.9" y="58.4">B4</text>
<text x="67.4" y="54.5">DQ5_A</text>
<text x="67.4" y="57.1">DQ6_A</text>
<text x="67.4" y="59.6">DQ7_A</text>
<text x="105.6" y="54.5">DQ5_B</text>
<text x="105.6" y="57.1">DQ6_B</text>
<text x="105.6" y="59.6">DQ7_B</text>
<text x="116" y="58.4">AA4</text>
<text x="116.8" y="55.8">Y4</text>
<text x="127.1" y="55.8">DDR0_D22</text>
<text x="127.1" y="58.3">DDR0_D23</text>
<text x="181.9" y="55.8">DDR1_D6</text>
<text x="181.9" y="58.3">DDR1_D7</text>
<text x="200.4" y="55.8">C4</text>
<text x="200.5" y="58.4">B4</text>
<text x="207" y="54.5">DQ5_A</text>
<text x="207" y="57.1">DQ6_A</text>
<text x="207" y="59.6">DQ7_A</text>
<text x="245.1" y="54.5">DQ5_B</text>
<text x="245.1" y="57.1">DQ6_B</text>
<text x="245.1" y="59.6">DQ7_B</text>
<text x="255.6" y="58.4">AA4</text>
<text x="256.3" y="55.8">Y4</text>
<text x="266.2" y="55.8">DDR1_D22</text>
<text x="266.2" y="58.3">DDR1_D23</text>
<text x="42" y="63.4">DDR0_DQS0P</text>
<text x="42" y="66">DDR0_DQS0M</text>
<text x="60.9" y="63.4">D3</text>
<text x="60.9" y="66">E3</text>
<text x="67.4" y="64.7">DQS0_T_A</text>
<text x="101.4" y="64.7">DQS0_T_B</text>
<text x="116.4" y="63.4">W3</text>
<text x="116.8" y="66">V3</text>
<text x="122.8" y="66">DDR0_DQS2M</text>
<text x="123.2" y="63.4">DDR0_DQS2P</text>
<text x="181.6" y="63.4">DDR1_DQS0P</text>
<text x="181.6" y="66">DDR1_DQS0M</text>
<text x="200.4" y="63.4">D3</text>
<text x="200.5" y="66">E3</text>
<text x="207" y="64.7">DQS0_T_A</text>
<text x="240.9" y="64.7">DQS0_T_B</text>
<text x="256" y="63.4">W3</text>
<text x="256.3" y="66">V3</text>
<text x="262.4" y="66">DDR1_DQS2M</text>
<text x="262.8" y="63.4">DDR1_DQS2P</text>
<text x="42" y="71">DDR0_DM0</text>
<text x="60.9" y="71">C3</text>
<text x="67.4" y="67.2">DQS0_C_A</text>
<text x="101.1" y="67.2">DQS0_C_B</text>
<text x="116.8" y="71">Y3</text>
<text x="126.2" y="71">DDR0_DM2</text>
<text x="181.6" y="71">DDR1_DM0</text>
<text x="200.4" y="71">C3</text>
<text x="207" y="67.2">DQS0_C_A</text>
<text x="240.7" y="67.2">DQS0_C_B</text>
<text x="256.3" y="71">Y3</text>
<text x="265.7" y="71">DDR1_DM2</text>
<text x="42" y="76.1">DDR0_D8</text>
<text x="60.3" y="76.1">B11</text>
<text x="67.4" y="72.3">DMI0_A</text>
<text x="67.4" y="77.4">DQ8_A</text>
<text x="104.8" y="72.3">DMI0_B</text>
<text x="105.6" y="77.4">DQ8_B</text>
<text x="115.4" y="76.1">AA11</text>
<text x="127.3" y="76.1">DDR0_D24</text>
<text x="181.9" y="76.1">DDR1_D8</text>
<text x="199.9" y="76.1">B11</text>
<text x="207" y="72.3">DMI0_A</text>
<text x="207" y="77.4">DQ8_A</text>
<text x="244.4" y="72.3">DMI0_B</text>
<text x="245.1" y="77.4">DQ8_B</text>
<text x="254.9" y="76.1">AA11</text>
<text x="266.2" y="76.1">DDR1_D24</text>
<text x="42" y="78.7">DDR0_D9</text>
<text x="42" y="81.2">DDR0_D10</text>
<text x="42" y="83.7">DDR0_D11</text>
<text x="60.2" y="78.7">C11</text>
<text x="60.3" y="81.2">E11</text>
<text x="60.3" y="83.7">F11</text>
<text x="67.4" y="79.9">DQ9_A</text>
<text x="67.4" y="82.5">DQ10_A</text>
<text x="104.3" y="82.5">DQ10_B</text>
<text x="105.6" y="79.9">DQ9_B</text>
<text x="116.1" y="83.7">U11</text>
<text x="116.1" y="81.2">V11</text>
<text x="116.1" y="78.7">Y11</text>
<text x="127.3" y="78.6">DDR0_D25</text>
<text x="127.3" y="81.1">DDR0_D26</text>
<text x="127.3" y="83.7">DDR0_D27</text>
<text x="181.9" y="78.6">DDR1_D9</text>
<text x="181.9" y="81.1">DDR1_D10</text>
<text x="181.9" y="83.7">DDR1_D11</text>
<text x="199.8" y="78.7">C11</text>
<text x="199.9" y="81.2">E11</text>
<text x="199.9" y="83.7">F11</text>
<text x="207" y="79.9">DQ9_A</text>
<text x="207" y="82.5">DQ10_A</text>
<text x="243.9" y="82.5">DQ10_B</text>
<text x="245.1" y="79.9">DQ9_B</text>
<text x="255.6" y="83.7">U11</text>
<text x="255.7" y="81.2">V11</text>
<text x="255.7" y="78.7">Y11</text>
<text x="266.2" y="78.6">DDR1_D25</text>
<text x="266.2" y="81.1">DDR1_D26</text>
<text x="266.2" y="83.7">DDR1_D27</text>
<text x="42" y="86.3">DDR0_D12</text>
<text x="42" y="88.8">DDR0_D13</text>
<text x="60.9" y="88.8">E9</text>
<text x="61" y="86.3">F9</text>
<text x="67.4" y="85">DQ11_A</text>
<text x="67.4" y="87.5">DQ12_A</text>
<text x="104.3" y="85">DQ11_B</text>
<text x="104.3" y="87.5">DQ12_B</text>
<text x="116.7" y="86.3">U9</text>
<text x="116.8" y="88.8">V9</text>
<text x="127.3" y="86.2">DDR0_D28</text>
<text x="127.3" y="88.8">DDR0_D29</text>
<text x="181.9" y="86.2">DDR1_D12</text>
<text x="181.9" y="88.8">DDR1_D13</text>
<text x="200.5" y="88.8">E9</text>
<text x="200.6" y="86.3">F9</text>
<text x="207" y="85">DQ11_A</text>
<text x="207" y="87.5">DQ12_A</text>
<text x="243.9" y="85">DQ11_B</text>
<text x="243.9" y="87.5">DQ12_B</text>
<text x="256.3" y="86.3">U9</text>
<text x="256.3" y="88.8">V9</text>
<text x="266.2" y="86.2">DDR1_D28</text>
<text x="266.2" y="88.8">DDR1_D29</text>
<text x="42" y="91.3">DDR0_D14</text>
<text x="42" y="93.9">DDR0_D15</text>
<text x="60.9" y="91.3">C9</text>
<text x="60.9" y="93.9">B9</text>
<text x="67.4" y="90.1">DQ13_A</text>
<text x="67.4" y="92.6">DQ14_A</text>
<text x="67.4" y="95.1">DQ15_A</text>
<text x="104.3" y="90.1">DQ13_B</text>
<text x="104.3" y="92.6">DQ14_B</text>
<text x="104.3" y="95.1">DQ15_B</text>
<text x="116" y="93.9">AA9</text>
<text x="116.8" y="91.3">Y9</text>
<text x="127.3" y="91.3">DDR0_D30</text>
<text x="127.3" y="93.8">DDR0_D31</text>
<text x="181.9" y="91.3">DDR1_D14</text>
<text x="181.9" y="93.8">DDR1_D15</text>
<text x="200.4" y="91.3">C9</text>
<text x="200.5" y="93.9">B9</text>
<text x="207" y="90.1">DQ13_A</text>
<text x="207" y="92.6">DQ14_A</text>
<text x="207" y="95.1">DQ15_A</text>
<text x="243.9" y="90.1">DQ13_B</text>
<text x="243.9" y="92.6">DQ14_B</text>
<text x="243.9" y="95.1">DQ15_B</text>
<text x="255.6" y="93.9">AA9</text>
<text x="256.3" y="91.3">Y9</text>
<text x="266.2" y="91.3">DDR1_D30</text>
<text x="266.2" y="93.8">DDR1_D31</text>
<text x="42" y="99">DDR0_DQS1P</text>
<text x="42" y="101.5">DDR0_DQS1M</text>
<text x="60.2" y="99">D10</text>
<text x="60.3" y="101.5">E10</text>
<text x="67.4" y="100.2">DQS1_T_A</text>
<text x="101.4" y="100.2">DQS1_T_B</text>
<text x="115.8" y="99">W10</text>
<text x="116.1" y="101.5">V10</text>
<text x="122.8" y="101.5">DDR0_DQS3M</text>
<text x="123.2" y="99">DDR0_DQS3P</text>
<text x="181.6" y="99">DDR1_DQS1P</text>
<text x="181.6" y="101.5">DDR1_DQS1M</text>
<text x="199.8" y="99">D10</text>
<text x="199.9" y="101.5">E10</text>
<text x="207" y="100.2">DQS1_T_A</text>
<text x="240.9" y="100.2">DQS1_T_B</text>
<text x="255.4" y="99">W10</text>
<text x="255.7" y="101.5">V10</text>
<text x="262.4" y="101.5">DDR1_DQS3M</text>
<text x="262.8" y="99">DDR1_DQS3P</text>
<text x="42.1" y="106.6">DDR0_DM1</text>
<text x="60.2" y="106.6">C10</text>
<text x="67.4" y="102.8">DQS1_C_A</text>
<text x="67.4" y="107.8">DMI1_A</text>
<text x="101.1" y="102.8">DQS1_C_B</text>
<text x="104.8" y="107.8">DMI1_B</text>
<text x="116.1" y="106.6">Y10</text>
<text x="126.2" y="106.6">DDR0_DM3</text>
<text x="181.6" y="106.6">DDR1_DM1</text>
<text x="199.8" y="106.6">C10</text>
<text x="207" y="102.8">DQS1_C_A</text>
<text x="207" y="107.8">DMI1_A</text>
<text x="240.7" y="102.8">DQS1_C_B</text>
<text x="244.4" y="107.8">DMI1_B</text>
<text x="255.7" y="106.6">Y10</text>
<text x="265.7" y="106.6">DDR1_DM3</text>
<text x="42" y="111.6">DDR0_A0</text>
<text x="60.9" y="111.6">H2</text>
<text x="67.4" y="112.9">CA0_A</text>
<text x="105.8" y="112.9">CA0_B</text>
<text x="116.7" y="111.6">R2</text>
<text x="128.2" y="111.6">DDR0_A0</text>
<text x="181.6" y="111.6">DDR1_A0</text>
<text x="200.4" y="111.6">H2</text>
<text x="207" y="112.9">CA0_A</text>
<text x="245.4" y="112.9">CA0_B</text>
<text x="256.3" y="111.6">R2</text>
<text x="267.7" y="111.6">DDR1_A0</text>
<text x="42" y="114.2">DDR0_A1</text>
<text x="42" y="119.3">DDR0_A3</text>
<text x="42" y="116.7">DDR0_A2</text>
<text x="60.2" y="119.3">H10</text>
<text x="60.9" y="116.7">H9</text>
<text x="61.1" y="114.2">J2</text>
<text x="67.4" y="115.4">CA1_A</text>
<text x="67.4" y="118">CA2_A</text>
<text x="105.8" y="115.4">CA1_B</text>
<text x="105.8" y="118">CA2_B</text>
<text x="116.1" y="119.3">R10</text>
<text x="116.7" y="116.7">R9</text>
<text x="116.8" y="114.2">P2</text>
<text x="128.2" y="114.2">DDR0_A1</text>
<text x="128.2" y="119.3">DDR0_A3</text>
<text x="128.2" y="116.7">DDR0_A2</text>
<text x="181.6" y="114.2">DDR1_A1</text>
<text x="181.6" y="116.7">DDR1_A2</text>
<text x="181.6" y="119.3">DDR1_A3</text>
<text x="199.8" y="119.3">H10</text>
<text x="200.4" y="116.7">H9</text>
<text x="200.7" y="114.2">J2</text>
<text x="207" y="115.4">CA1_A</text>
<text x="207" y="118">CA2_A</text>
<text x="245.4" y="115.4">CA1_B</text>
<text x="245.4" y="118">CA2_B</text>
<text x="255.6" y="119.3">R10</text>
<text x="256.3" y="116.7">R9</text>
<text x="256.3" y="114.2">P2</text>
<text x="267.7" y="114.2">DDR1_A1</text>
<text x="267.7" y="116.7">DDR1_A2</text>
<text x="267.7" y="119.3">DDR1_A3</text>
<text x="42" y="124.3">DDR0_A5</text>
<text x="42" y="121.8">DDR0_A4</text>
<text x="60.2" y="121.8">H11</text>
<text x="60.5" y="124.3">J11</text>
<text x="67.4" y="120.5">CA3_A</text>
<text x="67.4" y="123.1">CA4_A</text>
<text x="67.4" y="125.6">CA5_A</text>
<text x="105.8" y="120.5">CA3_B</text>
<text x="105.8" y="123.1">CA4_B</text>
<text x="105.8" y="125.6">CA5_B</text>
<text x="116.1" y="121.8">R11</text>
<text x="116.1" y="124.3">P11</text>
<text x="128.2" y="124.3">DDR0_A5</text>
<text x="128.2" y="121.8">DDR0_A4</text>
<text x="181.6" y="121.8">DDR1_A4</text>
<text x="181.6" y="124.3">DDR1_A5</text>
<text x="199.8" y="121.8">H11</text>
<text x="200" y="124.3">J11</text>
<text x="207" y="120.5">CA3_A</text>
<text x="207" y="123.1">CA4_A</text>
<text x="207" y="125.6">CA5_A</text>
<text x="245.4" y="120.5">CA3_B</text>
<text x="245.4" y="123.1">CA4_B</text>
<text x="245.4" y="125.6">CA5_B</text>
<text x="255.6" y="121.8">R11</text>
<text x="255.7" y="124.3">P11</text>
<text x="267.7" y="121.8">DDR1_A4</text>
<text x="267.7" y="124.3">DDR1_A5</text>
<text x="41.9" y="129.3">DDR0_CLK0P</text>
<text x="42" y="131.9">DDR0_CLK0N</text>
<text x="61.1" y="131.9">J9</text>
<text x="61.1" y="129.4">J8</text>
<text x="67.4" y="130.7">CK_T_A</text>
<text x="104.4" y="130.7">CK_T_B</text>
<text x="116.8" y="131.9">P9</text>
<text x="116.8" y="129.4">P8</text>
<text x="123.6" y="131.9">DDR0_CLK1N</text>
<text x="123.7" y="129.4">DDR0_CLK1P</text>
<text x="181.5" y="129.3">DDR1_CLK0P</text>
<text x="181.6" y="131.9">DDR1_CLK0N</text>
<text x="200.7" y="131.9">J9</text>
<text x="200.7" y="129.4">J8</text>
<text x="207" y="130.7">CK_T_A</text>
<text x="244" y="130.7">CK_T_B</text>
<text x="256.3" y="131.9">P9</text>
<text x="256.3" y="129.4">P8</text>
<text x="263.2" y="131.9">DDR1_CLK1N</text>
<text x="263.3" y="129.4">DDR1_CLK1P</text>
<text x="42" y="137">DDR0_CKE0</text>
<text x="61.1" y="137">J4</text>
<text x="67.4" y="133.2">CK_C_A</text>
<text x="104.2" y="133.2">CK_C_B</text>
<text x="116.8" y="137">P4</text>
<text x="125" y="137">DDR0_CKE0</text>
<text x="181.6" y="137">DDR1_CKE0</text>
<text x="200.7" y="137">J4</text>
<text x="207" y="133.2">CK_C_A</text>
<text x="243.8" y="133.2">CK_C_B</text>
<text x="256.3" y="137">P4</text>
<text x="264.6" y="137">DDR1_CKE0</text>
<text x="42" y="139.5">DDR0_CKE1</text>
<text x="61.1" y="139.6">J5</text>
<text x="67.4" y="138.3">CKE0_A</text>
<text x="67.4" y="140.8">CKE1_A</text>
<text x="104.3" y="138.3">CKE0_B</text>
<text x="104.3" y="140.8">CKE1_B</text>
<text x="116.8" y="139.6">P5</text>
<text x="125" y="139.6">DDR0_CKE1</text>
<text x="181.6" y="139.5">DDR1_CKE1</text>
<text x="200.7" y="139.6">J5</text>
<text x="207" y="138.3">CKE0_A</text>
<text x="207" y="140.8">CKE1_A</text>
<text x="243.9" y="138.3">CKE0_B</text>
<text x="243.9" y="140.8">CKE1_B</text>
<text x="256.3" y="139.6">P5</text>
<text x="264.6" y="139.6">DDR1_CKE1</text>
<text x="42" y="144.6">DDR0_CS0N</text>
<text x="42" y="147.2">DDR0_CS1N</text>
<text x="60.9" y="147.2">H3</text>
<text x="60.9" y="144.6">H4</text>
<text x="67.4" y="145.9">CS0_A</text>
<text x="67.4" y="148.4">CS1_A</text>
<text x="105.8" y="145.9">CS0_B</text>
<text x="105.8" y="148.4">CS1_B</text>
<text x="116.7" y="147.2">R3</text>
<text x="116.7" y="144.6">R4</text>
<text x="124.8" y="144.6">DDR0_CS2N</text>
<text x="124.8" y="147.2">DDR0_CS3N</text>
<text x="181.6" y="144.6">DDR1_CS0N</text>
<text x="181.6" y="147.2">DDR1_CS1N</text>
<text x="200.4" y="147.2">H3</text>
<text x="200.4" y="144.6">H4</text>
<text x="207" y="145.9">CS0_A</text>
<text x="207" y="148.4">CS1_A</text>
<text x="245.4" y="145.9">CS0_B</text>
<text x="245.4" y="148.4">CS1_B</text>
<text x="256.3" y="147.2">R3</text>
<text x="256.3" y="144.6">R4</text>
<text x="264.4" y="144.6">DDR1_CS2N</text>
<text x="264.4" y="147.2">DDR1_CS3N</text>
<text x="42" y="152.3">DDR0_RST</text>
<text x="60.3" y="152.3">T11</text>
<text x="67.4" y="153.5">RESET_N</text>
<text x="108.6" y="153.5">ZQ2</text>
<text x="116" y="152.3">G11</text>
<text x="181.6" y="152.3">DDR1_RST</text>
<text x="199.9" y="152.3">T11</text>
<text x="207" y="153.5">RESET_N</text>
<text x="248.2" y="153.5">ZQ2</text>
<text x="255.6" y="152.3">G11</text>
<text x="39.3" y="158.6">R280</text>
<text x="60.8" y="159.9">G2</text>
<text x="67.4" y="161.1">ODT_CA_A</text>
<text x="104.3" y="158.6">CKE2_A</text>
<text x="105.8" y="161.1">CS2_A</text>
<text x="116.8" y="159.9">K5</text>
<text x="116.8" y="157.3">K8</text>
<text x="178.9" y="158.6">R284</text>
<text x="200.4" y="159.9">G2</text>
<text x="207" y="161.1">ODT_CA_A</text>
<text x="243.9" y="158.6">CKE2_A</text>
<text x="245.4" y="161.1">CS2_A</text>
<text x="256.3" y="159.9">K5</text>
<text x="256.3" y="157.3">K8</text>
<text x="40.2" y="163.7">10k</text>
<text x="45.6" y="163.7">R279</text>
<text x="60.9" y="167.5">A5</text>
<text x="61" y="162.4">T2</text>
<text x="67.4" y="163.7">ODT_CA_B</text>
<text x="104.3" y="166.2">CKE2_B</text>
<text x="116.7" y="167.5">N5</text>
<text x="116.7" y="164.9">N8</text>
<text x="179.7" y="163.7">10k</text>
<text x="185.2" y="163.7">R304</text>
<text x="200.5" y="167.5">A5</text>
<text x="200.5" y="162.4">T2</text>
<text x="207" y="163.7">ODT_CA_B</text>
<text x="243.9" y="166.2">CKE2_B</text>
<text x="256.3" y="167.5">N5</text>
<text x="256.3" y="164.9">N8</text>
<text x="39.3" y="171.3">R272</text>
<text x="46.5" y="168.7">10k</text>
<text x="60.9" y="170">A8</text>
<text x="67.4" y="168.7">ZQ0</text>
<text x="67.4" y="171.3">ZQ1</text>
<text x="105.8" y="168.7">CS2_B</text>
<text x="178.9" y="171.3">R283</text>
<text x="186.1" y="168.7">10k</text>
<text x="200.5" y="170">A8</text>
<text x="207" y="168.7">ZQ0</text>
<text x="207" y="171.3">ZQ1</text>
<text x="245.4" y="168.7">CS2_B</text>
<text x="40.1" y="176.4">240</text>
<text x="45.6" y="178.9">R271</text>
<text x="179.7" y="176.4">240</text>
<text x="185.2" y="178.9">R282</text>
<text x="46.5" y="184">240</text>
<text x="186" y="184">240</text>
<text x="62.8" y="191.6">SDRAM - Mobile LPDDR4 Memory ICs</text>
<text x="62.3" y="194.1">16Gb (512M x 32) 1600MHz - each chip</text>
<text x="143.5" y="201.7">Gauthier Provost</text>
<text x="143.5" y="199.2">D.Sidorovich</text>
<text x="143.5" y="204.3">Aditya Prayoga</text>
</g>
<g font-size="1.8">
<text x="21" y="26.5">DDR0_BUS</text>
<text x="160.6" y="26.5">DDR1_BUS</text>
<text x="130" y="188.4">SIZE</text>
<text x="140.9" y="188.4">DWG NO</text>
<text x="280.7" y="188.4">REV</text>
<text x="130.2" y="198.8">DRAWN BY</text>
<text x="130.2" y="201.3">CHECKED BY</text>
<text x="176.5" y="198.8">SHEET</text>
<text x="193" y="198.8">of</text>
<text x="205.7" y="198.8">Variant</text>
</g>
<g font-size="1.6">
<text x="27.8" y="156.1">VCC_DDR_S3</text>
<text x="167.4" y="156.1">VCC_DDR_S3</text>
<text x="28.1" y="168.8">1V1_DDR_S3</text>
<text x="167.7" y="168.8">1V1_DDR_S3</text>
<text x="21.9" y="175.4">DGND</text>
<text x="161.5" y="175.4">DGND</text>
</g>
</svg>
